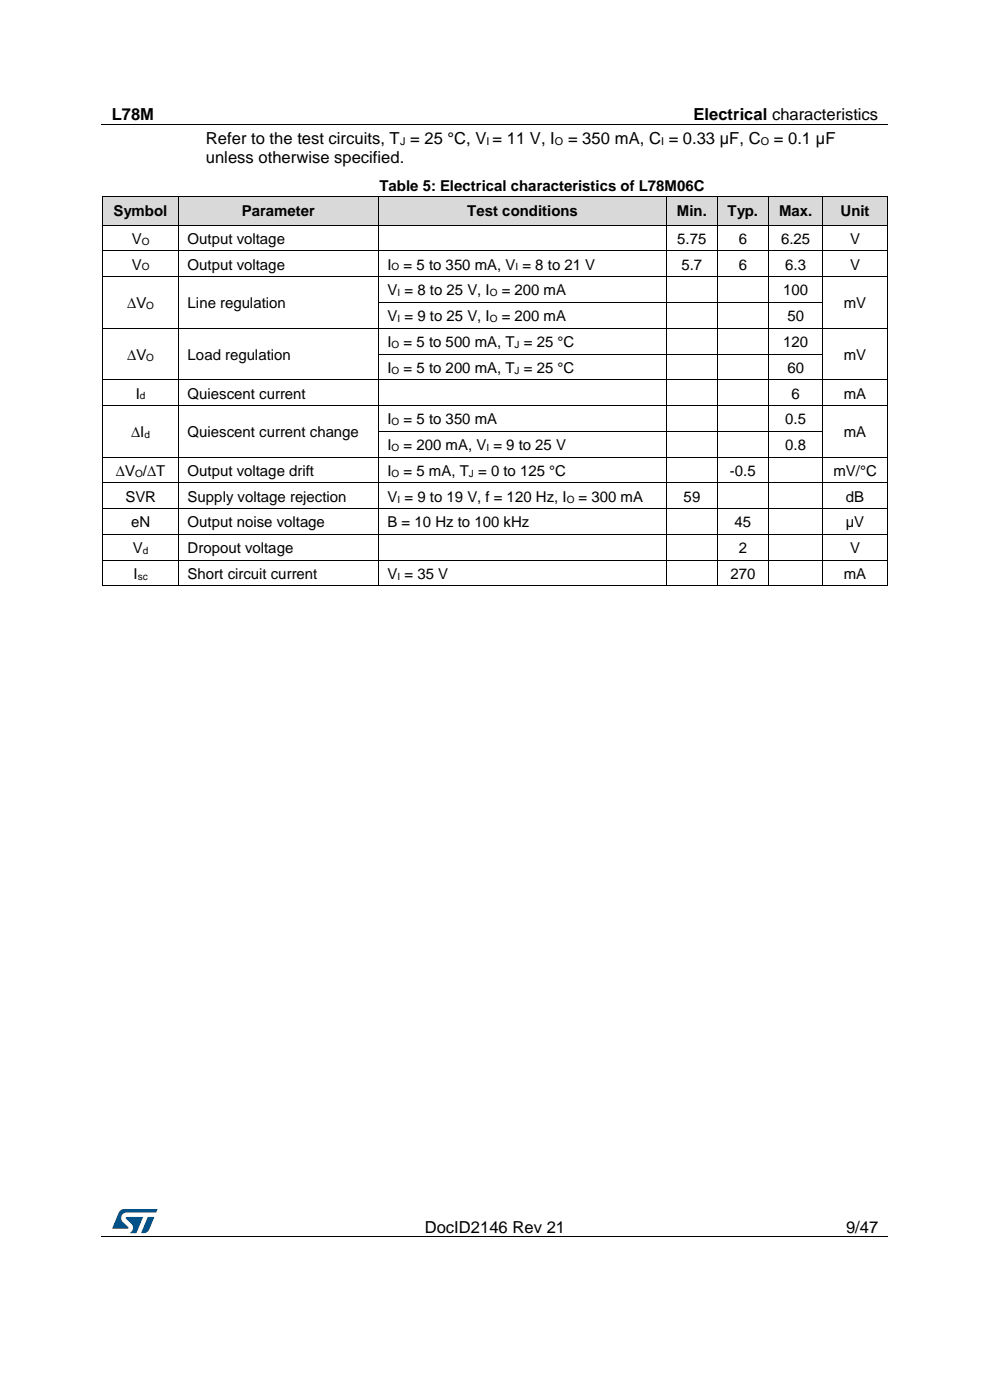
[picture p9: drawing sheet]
<svg xmlns="http://www.w3.org/2000/svg" width="210mm" height="297mm" viewBox="0 0 210 297" stroke-linecap="round" stroke-linejoin="round" font-family="sans-serif">
<path d="M21.5 26.5h166.8M21.5 262.4h166.8" fill="none" stroke="#000" stroke-width=".21"/>
<g fill="#000">
<path d="M104.4 26.4h.1v.1h-.1z" fill-rule="evenodd"/>
<path d="M61.6 262.3h.1v.2h-.1z" fill-rule="evenodd"/>
<path d="M148 262.3h.2v.2h-.2z" fill-rule="evenodd"/>
</g>
<g fill="#005288">
<path d="M25.4 256.9l.6-.4h.4l7 .1-.3 .6h-6.2a1.26 1.26 0 0 0-1.2 1.1 1.26 1.26 0 0 0 .8 1.4l.7 .6v.3l-3.4 .1z"/>
<path d="M31.4 258.2l1.3 .1-1 2.5a1.32 1.32 0 0 1-1.7 .7z"/>
<path d="M26.7 258.2l3.6 .1-1.4 3.3h-1.4a1.35 1.35 0 0 0 .7-1.2 1.35 1.35 0 0 0-.8-1.2l-.7-.6z"/>
</g>
<g fill="#d9d9d9">
<path d="M21.9 41.7h16v6h-16z" fill-rule="evenodd"/>
<path d="M23.7 41.7h12.3v6h-12.3z" fill-rule="evenodd"/>
<path d="M37.9 41.7h42.3v6h-42.3z" fill-rule="evenodd"/>
<path d="M39.8 41.7h38.6v6h-38.6z" fill-rule="evenodd"/>
<path d="M80.3 41.7h61.1v6h-61.1z" fill-rule="evenodd"/>
<path d="M82.2 41.7h57.3v6h-57.3z" fill-rule="evenodd"/>
<path d="M141.5 41.7h10.6v6h-10.6z" fill-rule="evenodd"/>
<path d="M143.3 41.7h6.9v6h-6.9z" fill-rule="evenodd"/>
<path d="M152.2 41.7h10.8v6h-10.8z" fill-rule="evenodd"/>
<path d="M154 41.7h7.2v6h-7.2z" fill-rule="evenodd"/>
<path d="M163.1 41.7h11.4v6h-11.4z" fill-rule="evenodd"/>
<path d="M165 41.7h7.6v6h-7.6z" fill-rule="evenodd"/>
<path d="M174.6 41.7h13.6v6h-13.6z" fill-rule="evenodd"/>
<path d="M176.4 41.7h10v6h-10z" fill-rule="evenodd"/>
</g>
<g fill="#000">
<path d="M21.7 47.7h.2v.1h-.2z" fill-rule="evenodd"/>
<path d="M21.7 47.7h.2v.1h-.2z" fill-rule="evenodd"/>
<path d="M21.7 53.1h.2v.2h-.2z" fill-rule="evenodd"/>
<path d="M21.7 58.6h.2v.2h-.2z" fill-rule="evenodd"/>
<path d="M21.7 41.6l.1 .1z" fill-rule="evenodd"/>
<path d="M21.7 41.6l.1 .1z" fill-rule="evenodd"/>
<path d="M21.9 47.7h.1v.1h-.1z" fill-rule="evenodd"/>
<path d="M37.8 47.7h.2v.1h-.2z" fill-rule="evenodd"/>
<path d="M37.8 53.1h.2v.2h-.2z" fill-rule="evenodd"/>
<path d="M37.8 58.6h.2v.2h-.2z" fill-rule="evenodd"/>
<path d="M37.9 41.6v.1z" fill-rule="evenodd"/>
<path d="M38 47.7h.1v.1h-.1z" fill-rule="evenodd"/>
<path d="M80.2 47.7h.1v.1h-.1z" fill-rule="evenodd"/>
<path d="M80.2 53.1h.1v.2h-.1z" fill-rule="evenodd"/>
<path d="M80.2 58.6h.1v.2h-.1z" fill-rule="evenodd"/>
<path d="M80.2 41.6l.1 .1z" fill-rule="evenodd"/>
<path d="M80.3 47.7h.2v.1h-.2z" fill-rule="evenodd"/>
<path d="M141.3 47.7h.2v.1h-.2z" fill-rule="evenodd"/>
<path d="M141.3 53.1h.2v.2h-.2z" fill-rule="evenodd"/>
<path d="M141.3 58.6h.2v.2h-.2z" fill-rule="evenodd"/>
<path d="M141.4 41.6l.1 .1z" fill-rule="evenodd"/>
<path d="M141.5 47.7h.2v.1h-.2z" fill-rule="evenodd"/>
<path d="M152.1 47.7h.1v.1h-.1z" fill-rule="evenodd"/>
<path d="M152.1 53.1h.1v.2h-.1z" fill-rule="evenodd"/>
<path d="M152.1 58.6h.1v.2h-.1z" fill-rule="evenodd"/>
<path d="M152.1 41.6l.1 .1z" fill-rule="evenodd"/>
<path d="M152.2 47.7h.2v.1h-.2z" fill-rule="evenodd"/>
<path d="M163 47.7h.1v.1h-.1z" fill-rule="evenodd"/>
<path d="M163 53.1h.1v.2h-.1z" fill-rule="evenodd"/>
<path d="M163 58.6h.1v.2h-.1z" fill-rule="evenodd"/>
<path d="M163 41.6l.1 .1z" fill-rule="evenodd"/>
<path d="M163.1 47.7h.2v.1h-.2z" fill-rule="evenodd"/>
<path d="M174.5 47.7h.1v.1h-.1z" fill-rule="evenodd"/>
<path d="M174.5 53.1h.1v.2h-.1z" fill-rule="evenodd"/>
<path d="M174.5 58.6h.1v.2h-.1z" fill-rule="evenodd"/>
<path d="M174.5 41.6l.1 .1z" fill-rule="evenodd"/>
<path d="M174.6 47.7h.2v.1h-.2z" fill-rule="evenodd"/>
<path d="M188.2 47.7h.1v.1h-.1z" fill-rule="evenodd"/>
<path d="M188.2 47.7h.1v.1h-.1z" fill-rule="evenodd"/>
<path d="M188.2 53.1h.1v.2h-.1z" fill-rule="evenodd"/>
<path d="M188.2 58.6h.1v.2h-.1z" fill-rule="evenodd"/>
<path d="M188.2 41.6l.1 .1z" fill-rule="evenodd"/>
<path d="M188.2 41.6l.1 .1z" fill-rule="evenodd"/>
<path d="M21.7 64.1h.2v.1h-.2z" fill-rule="evenodd"/>
<path d="M21.7 69.5h.2v.2h-.2z" fill-rule="evenodd"/>
<path d="M21.7 75h.2v.2h-.2z" fill-rule="evenodd"/>
<path d="M37.8 64.1h.2v.1h-.2z" fill-rule="evenodd"/>
<path d="M37.8 69.5h.2v.2h-.2z" fill-rule="evenodd"/>
<path d="M37.8 75h.2v.2h-.2z" fill-rule="evenodd"/>
<path d="M80.2 64.1h.1v.1h-.1z" fill-rule="evenodd"/>
<path d="M80.2 69.5h.1v.2h-.1z" fill-rule="evenodd"/>
<path d="M80.2 75h.1v.2h-.1z" fill-rule="evenodd"/>
<path d="M141.3 64.1h.2v.1h-.2z" fill-rule="evenodd"/>
<path d="M141.3 69.5h.2v.2h-.2z" fill-rule="evenodd"/>
<path d="M141.3 75h.2v.2h-.2z" fill-rule="evenodd"/>
<path d="M152.1 64.1h.1v.1h-.1z" fill-rule="evenodd"/>
<path d="M152.1 69.5h.1v.2h-.1z" fill-rule="evenodd"/>
<path d="M152.1 75h.1v.2h-.1z" fill-rule="evenodd"/>
<path d="M163 64.1h.1v.1h-.1z" fill-rule="evenodd"/>
<path d="M163 69.5h.1v.2h-.1z" fill-rule="evenodd"/>
<path d="M163 75h.1v.2h-.1z" fill-rule="evenodd"/>
<path d="M174.5 64.1h.1v.1h-.1z" fill-rule="evenodd"/>
<path d="M174.5 69.5h.1v.2h-.1z" fill-rule="evenodd"/>
<path d="M174.5 75h.1v.2h-.1z" fill-rule="evenodd"/>
<path d="M188.2 64.1h.1v.1h-.1z" fill-rule="evenodd"/>
<path d="M188.2 69.5h.1v.2h-.1z" fill-rule="evenodd"/>
<path d="M188.2 75h.1v.2h-.1z" fill-rule="evenodd"/>
<path d="M21.7 80.5h.2v.2h-.2z" fill-rule="evenodd"/>
<path d="M21.7 85.9h.2v.2h-.2z" fill-rule="evenodd"/>
<path d="M21.7 91.4h.2v.2h-.2z" fill-rule="evenodd"/>
<path d="M21.7 96.9h.2v.1h-.2z" fill-rule="evenodd"/>
<path d="M37.8 80.5h.2v.2h-.2z" fill-rule="evenodd"/>
<path d="M37.8 85.9h.2v.2h-.2z" fill-rule="evenodd"/>
<path d="M37.8 91.4h.2v.2h-.2z" fill-rule="evenodd"/>
<path d="M37.8 96.9h.2v.1h-.2z" fill-rule="evenodd"/>
<path d="M80.2 80.5h.1v.2h-.1z" fill-rule="evenodd"/>
<path d="M80.2 85.9h.1v.2h-.1z" fill-rule="evenodd"/>
<path d="M80.2 91.4h.1v.2h-.1z" fill-rule="evenodd"/>
<path d="M80.2 96.9h.1v.1h-.1z" fill-rule="evenodd"/>
<path d="M141.3 80.5h.2v.2h-.2z" fill-rule="evenodd"/>
<path d="M141.3 85.9h.2v.2h-.2z" fill-rule="evenodd"/>
<path d="M141.3 91.4h.2v.2h-.2z" fill-rule="evenodd"/>
<path d="M141.3 96.9h.2v.1h-.2z" fill-rule="evenodd"/>
<path d="M152.1 80.5h.1v.2h-.1z" fill-rule="evenodd"/>
<path d="M152.1 85.9h.1v.2h-.1z" fill-rule="evenodd"/>
<path d="M152.1 91.4h.1v.2h-.1z" fill-rule="evenodd"/>
<path d="M152.1 96.9h.1v.1h-.1z" fill-rule="evenodd"/>
<path d="M163 80.5h.1v.2h-.1z" fill-rule="evenodd"/>
<path d="M163 85.9h.1v.2h-.1z" fill-rule="evenodd"/>
<path d="M163 91.4h.1v.2h-.1z" fill-rule="evenodd"/>
<path d="M163 96.9h.1v.1h-.1z" fill-rule="evenodd"/>
<path d="M174.5 80.5h.1v.2h-.1z" fill-rule="evenodd"/>
<path d="M174.5 85.9h.1v.2h-.1z" fill-rule="evenodd"/>
<path d="M174.5 91.4h.1v.2h-.1z" fill-rule="evenodd"/>
<path d="M174.5 96.9h.1v.1h-.1z" fill-rule="evenodd"/>
<path d="M188.2 80.5h.1v.2h-.1z" fill-rule="evenodd"/>
<path d="M188.2 85.9h.1v.2h-.1z" fill-rule="evenodd"/>
<path d="M188.2 91.4h.1v.2h-.1z" fill-rule="evenodd"/>
<path d="M188.2 96.9h.1v.1h-.1z" fill-rule="evenodd"/>
<path d="M21.7 102.3h.2v.2h-.2z" fill-rule="evenodd"/>
<path d="M21.7 107.8h.2v.2h-.2z" fill-rule="evenodd"/>
<path d="M21.7 113.3h.2v.2h-.2z" fill-rule="evenodd"/>
<path d="M21.7 118.8h.2v.1h-.2z" fill-rule="evenodd"/>
<path d="M37.8 102.3h.2v.2h-.2z" fill-rule="evenodd"/>
<path d="M37.8 107.8h.2v.2h-.2z" fill-rule="evenodd"/>
<path d="M37.8 113.3h.2v.2h-.2z" fill-rule="evenodd"/>
<path d="M37.8 118.8h.2v.1h-.2z" fill-rule="evenodd"/>
<path d="M80.2 102.3h.1v.2h-.1z" fill-rule="evenodd"/>
<path d="M80.2 107.8h.1v.2h-.1z" fill-rule="evenodd"/>
<path d="M80.2 113.3h.1v.2h-.1z" fill-rule="evenodd"/>
<path d="M80.2 118.8h.1v.1h-.1z" fill-rule="evenodd"/>
<path d="M141.3 102.3h.2v.2h-.2z" fill-rule="evenodd"/>
<path d="M141.3 107.8h.2v.2h-.2z" fill-rule="evenodd"/>
<path d="M141.3 113.3h.2v.2h-.2z" fill-rule="evenodd"/>
<path d="M141.3 118.8h.2v.1h-.2z" fill-rule="evenodd"/>
<path d="M152.1 102.3h.1v.2h-.1z" fill-rule="evenodd"/>
<path d="M152.1 107.8h.1v.2h-.1z" fill-rule="evenodd"/>
<path d="M152.1 113.3h.1v.2h-.1z" fill-rule="evenodd"/>
<path d="M152.1 118.8h.1v.1h-.1z" fill-rule="evenodd"/>
<path d="M163 102.3h.1v.2h-.1z" fill-rule="evenodd"/>
<path d="M163 107.8h.1v.2h-.1z" fill-rule="evenodd"/>
<path d="M163 113.3h.1v.2h-.1z" fill-rule="evenodd"/>
<path d="M163 118.8h.1v.1h-.1z" fill-rule="evenodd"/>
<path d="M174.5 102.3h.1v.2h-.1z" fill-rule="evenodd"/>
<path d="M174.5 107.8h.1v.2h-.1z" fill-rule="evenodd"/>
<path d="M174.5 113.3h.1v.2h-.1z" fill-rule="evenodd"/>
<path d="M174.5 118.8h.1v.1h-.1z" fill-rule="evenodd"/>
<path d="M188.2 102.3h.1v.2h-.1z" fill-rule="evenodd"/>
<path d="M188.2 107.8h.1v.2h-.1z" fill-rule="evenodd"/>
<path d="M188.2 113.3h.1v.2h-.1z" fill-rule="evenodd"/>
<path d="M188.2 118.8h.1v.1h-.1z" fill-rule="evenodd"/>
<path d="M21.7 124.2h.2v.2h-.2z" fill-rule="evenodd"/>
<path d="M21.7 124.2h.2v.2h-.2z" fill-rule="evenodd"/>
<path d="M37.8 124.2h.2v.2h-.2z" fill-rule="evenodd"/>
<path d="M80.2 124.2h.1v.2h-.1z" fill-rule="evenodd"/>
<path d="M141.3 124.2h.2v.2h-.2z" fill-rule="evenodd"/>
<path d="M152.1 124.2h.1v.2h-.1z" fill-rule="evenodd"/>
<path d="M163 124.2h.1v.2h-.1z" fill-rule="evenodd"/>
<path d="M174.5 124.2h.1v.2h-.1z" fill-rule="evenodd"/>
<path d="M188.2 124.2h.1v.2h-.1z" fill-rule="evenodd"/>
<path d="M188.2 124.2h.1v.2h-.1z" fill-rule="evenodd"/>
</g>
<g fill="none" stroke="#000" stroke-width=".21">
<path d="M21.8 41.7v6M21.8 47.8v5.3M21.8 53.3v5.3M21.8 58.8v5.3M21.8 41.6h16.1M21.9 53.2h15.9M21.9 58.7h15.9M22 47.8h15.8M37.9 41.7v6M37.9 47.8v5.3M37.9 53.3v5.3M37.9 58.8v5.3"/>
<path d="M37.9 41.6h42.3M38 53.2h42.2M38 58.7h42.2M38.1 47.8h42.1M80.2 41.7v6M80.2 47.8v5.3M80.2 53.3v5.3M80.2 58.8v5.3M80.3 41.6h61.1M80.3 53.2h61M80.3 58.7h61M80.5 47.8h60.8"/>
<path d="M141.4 41.7v6M141.4 47.8v5.3M141.4 53.3v5.3M141.4 58.8v5.3M141.5 41.6h10.6M141.5 53.2h10.6M141.5 58.7h10.6M141.7 47.8h10.4M152.1 47.8v5.3M152.1 53.3v5.3M152.1 58.8v5.3M152.1 41.7v6"/>
<path d="M152.2 41.6h10.8M152.2 53.2h10.8M152.2 58.7h10.8M152.4 47.8h10.6M163.1 41.7v6M163.1 47.8v5.3M163.1 53.3v5.3M163.1 58.8v5.3M163.1 41.6h11.4M163.1 53.2h11.4M163.1 58.7h11.4M163.3 47.8h11.2"/>
<path d="M174.5 47.8v5.3M174.5 53.3v5.3M174.5 58.8v5.3M174.5 41.7v6M174.6 41.6h13.6M174.6 53.2h13.6M174.6 58.7h13.6M174.8 47.8h13.4M188.3 41.7v6M188.3 47.8v5.3M188.3 53.3v5.3M188.3 58.8v5.3"/>
<path d="M21.8 64.2v5.3M21.8 69.7v5.3M21.8 75.2v5.3M21.9 69.6h15.9M37.9 64.2v5.3M37.9 69.7v5.3M37.9 75.2v5.3M38 69.6h42.2M80.2 64.2v5.3M80.2 69.7v5.3M80.2 75.2v5.3M80.3 64.1h61"/>
<path d="M80.3 69.6h61M80.3 75.1h61M141.4 64.2v5.3M141.4 69.7v5.3M141.4 75.2v5.3M141.5 64.1h10.6M141.5 69.6h10.6M141.5 75.1h10.6M152.1 64.2v5.3M152.1 69.7v5.3M152.1 75.2v5.3M152.2 64.1h10.8"/>
<path d="M152.2 69.6h10.8M152.2 75.1h10.8M163.1 64.2v5.3M163.1 69.7v5.3M163.1 75.2v5.3M163.1 64.1h11.4M163.1 69.6h11.4M163.1 75.1h11.4M174.5 64.2v5.3M174.5 69.7v5.3M174.5 75.2v5.3M174.6 69.6h13.6"/>
<path d="M188.3 64.2v5.3M188.3 69.7v5.3M188.3 75.2v5.3M21.8 80.7v5.2M21.8 86.1v5.3M21.8 91.6v5.3M21.8 97v5.3M21.9 80.6h15.9M21.9 86h15.9M21.9 97h15.9M37.9 80.7v5.2M37.9 86.1v5.3"/>
<path d="M37.9 91.6v5.3M37.9 97v5.3M38 80.6h42.2M38 86h42.2M38 97h42.2M80.2 80.7v5.2M80.2 86.1v5.3M80.2 91.6v5.3M80.2 97v5.3M80.3 80.6h61M80.3 86h61M80.3 91.5h61"/>
<path d="M80.3 97h61M141.4 80.7v5.2M141.4 86.1v5.3M141.4 91.6v5.3M141.4 97v5.3M141.5 80.6h10.6M141.5 86h10.6M141.5 91.5h10.6M141.5 97h10.6M152.1 80.7v5.2M152.1 86.1v5.3M152.1 91.6v5.3"/>
<path d="M152.1 97v5.3M152.2 80.6h10.8M152.2 86h10.8M152.2 91.5h10.8M152.2 97h10.8M163.1 80.7v5.2M163.1 86.1v5.3M163.1 91.6v5.3M163.1 97v5.3M163.1 80.6h11.4M163.1 86h11.4M163.1 91.5h11.4"/>
<path d="M163.1 97h11.4M174.5 80.7v5.2M174.5 86.1v5.3M174.5 91.6v5.3M174.5 97v5.3M174.6 80.6h13.6M174.6 86h13.6M174.6 97h13.6M188.3 80.7v5.2M188.3 86.1v5.3M188.3 91.6v5.3M188.3 97v5.3"/>
<path d="M21.8 102.5v5.3M21.8 108v5.3M21.8 113.5v5.3M21.8 118.9v5.3M21.9 102.4h15.9M21.9 107.9h15.9M21.9 113.4h15.9M21.9 118.8h15.9M37.9 102.5v5.3M37.9 108v5.3M37.9 113.5v5.3M37.9 118.9v5.3"/>
<path d="M38 102.4h42.2M38 107.9h42.2M38 113.4h42.2M38 118.8h42.2M80.2 102.5v5.3M80.2 108v5.3M80.2 113.5v5.3M80.2 118.9v5.3M80.3 102.4h61M80.3 107.9h61M80.3 113.4h61M80.3 118.8h61"/>
<path d="M141.4 102.5v5.3M141.4 108v5.3M141.4 113.5v5.3M141.4 118.9v5.3M141.5 102.4h10.6M141.5 107.9h10.6M141.5 113.4h10.6M141.5 118.8h10.6M152.1 102.5v5.3M152.1 108v5.3M152.1 113.5v5.3M152.1 118.9v5.3"/>
<path d="M152.2 102.4h10.8M152.2 107.9h10.8M152.2 113.4h10.8M152.2 118.8h10.8M163.1 102.5v5.3M163.1 108v5.3M163.1 113.5v5.3M163.1 118.9v5.3M163.1 102.4h11.4M163.1 107.9h11.4M163.1 113.4h11.4M163.1 118.8h11.4"/>
<path d="M174.5 102.5v5.3M174.5 108v5.3M174.5 113.5v5.3M174.5 118.9v5.3M174.6 102.4h13.6M174.6 107.9h13.6M174.6 113.4h13.6M174.6 118.8h13.6M188.3 102.5v5.3M188.3 108v5.3M188.3 113.5v5.3M188.3 118.9v5.3"/>
<path d="M21.9 124.3h15.9M38 124.3h42.2M80.3 124.3h61M141.5 124.3h10.6M152.2 124.3h10.8M163.1 124.3h11.4M174.6 124.3h13.6"/>
</g>
<g font-size="3.5">
<text x="23.7" y="25.5">L78M</text>
<text x="147.1" y="25.5">Electrical characteristics</text>
<text x="43.7" y="30.6">Refer to the test circuits, T = 25 °C, V = 11 V, I</text>
<text x="43.7" y="34.7">unless otherwise specified.</text>
<text x="120.5" y="30.6">= 350 mA, C = 0.33 µF, C</text>
<text x="164.2" y="30.6">= 0.1 µF</text>
<text x="90.1" y="261.5">DocID2146 Rev 21</text>
<text x="179.5" y="261.5">9/47</text>
</g>
<g font-size="3.2">
<text x="80.5" y="40.4">Table 5: Electrical characteristics of L78M06C</text>
<text x="24.1" y="45.8">Symbol</text>
<text x="51.3" y="45.8">Parameter</text>
<text x="99.1" y="45.8">Test conditions</text>
<text x="143.6" y="45.8">Min.</text>
<text x="154.3" y="45.8">Typ.</text>
<text x="165.3" y="45.8">Max.</text>
<text x="178.3" y="45.8">Unit</text>
<text x="27.9" y="51.7">V</text>
<text x="39.8" y="51.7">Output voltage</text>
<text x="143.7" y="51.7">5.75</text>
<text x="156.7" y="51.7">6</text>
<text x="165.7" y="51.7">6.25</text>
<text x="180.3" y="51.7">V</text>
<text x="27.9" y="57.2">V</text>
<text x="39.8" y="57.2">Output voltage</text>
<text x="82.2" y="57.2">I</text>
<text x="85.6" y="57.2">= 5 to 350 mA, V = 8 to 21 V</text>
<text x="144.6" y="57.2">5.7</text>
<text x="156.7" y="57.2">6</text>
<text x="166.6" y="57.2">6.3</text>
<text x="180.3" y="57.2">V</text>
<text x="27" y="65.4">∆V</text>
<text x="39.8" y="65.4">Line regulation</text>
<text x="82.2" y="62.7">V = 8 to 25 V, I</text>
<text x="106.5" y="62.7">= 200 mA</text>
<text x="166.2" y="62.7">100</text>
<text x="179" y="65.4">mV</text>
<text x="82.2" y="68.1">V = 9 to 25 V, I</text>
<text x="106.5" y="68.1">= 200 mA</text>
<text x="167" y="68.1">50</text>
<text x="27" y="76.3">∆V</text>
<text x="39.8" y="76.3">Load regulation</text>
<text x="82.2" y="73.6">I</text>
<text x="85.6" y="73.6">= 5 to 500 mA, T = 25 °C</text>
<text x="166.2" y="73.6">120</text>
<text x="179" y="76.3">mV</text>
<text x="82.2" y="79.1">I</text>
<text x="85.6" y="79.1">= 5 to 200 mA, T = 25 °C</text>
<text x="167" y="79.1">60</text>
<text x="28.8" y="84.5">I</text>
<text x="39.8" y="84.5">Quiescent current</text>
<text x="167.9" y="84.5">6</text>
<text x="179" y="84.5">mA</text>
<text x="27.8" y="92.8">∆I</text>
<text x="39.8" y="92.8">Quiescent current change</text>
<text x="82.2" y="90">I</text>
<text x="82.2" y="95.5">I</text>
<text x="85.6" y="90">= 5 to 350 mA</text>
<text x="85.6" y="95.5">= 200 mA, V = 9 to 25 V</text>
<text x="166.6" y="90">0.5</text>
<text x="166.6" y="95.5">0.8</text>
<text x="179" y="92.8">mA</text>
<text x="24.6" y="100.9">∆V /∆T</text>
<text x="39.8" y="100.9">Output voltage drift</text>
<text x="82.2" y="100.9">I</text>
<text x="85.6" y="100.9">= 5 mA, T = 0 to 125 °C</text>
<text x="154.8" y="100.9">-0.5</text>
<text x="176.8" y="100.9">mV/°C</text>
<text x="26.6" y="106.4">SVR</text>
<text x="39.8" y="106.4">Supply voltage rejection</text>
<text x="82.2" y="106.4">V = 9 to 19 V, f = 120 Hz, I</text>
<text x="122.7" y="106.4">= 300 mA</text>
<text x="145" y="106.4">59</text>
<text x="179.5" y="106.4">dB</text>
<text x="27.8" y="111.9">eN</text>
<text x="39.8" y="111.9">Output noise voltage</text>
<text x="82.2" y="111.9">B = 10 Hz to 100 kHz</text>
<text x="155.8" y="111.9">45</text>
<text x="179.4" y="111.9">µV</text>
<text x="28.2" y="117.4">V</text>
<text x="39.8" y="117.4">Dropout voltage</text>
<text x="156.7" y="117.4">2</text>
<text x="180.3" y="117.4">V</text>
<text x="28.3" y="122.8">I</text>
<text x="39.8" y="122.8">Short circuit current</text>
<text x="82.2" y="122.8">V = 35 V</text>
<text x="154.9" y="122.8">270</text>
<text x="179" y="122.8">mA</text>
</g>
<g font-size="2.3">
<text x="84.9" y="30.8">J</text>
<text x="103.2" y="30.8">I</text>
<text x="117.7" y="30.8">O</text>
<text x="140.2" y="30.8">I</text>
<text x="161.4" y="30.8">O</text>
</g>
<g font-size="2.1">
<text x="30.1" y="51.9">O</text>
<text x="30.1" y="57.4">O</text>
<text x="83.1" y="57.4">O</text>
<text x="109.4" y="57.4">I</text>
<text x="31" y="65.6">O</text>
<text x="84.3" y="62.8">I</text>
<text x="103.9" y="62.8">O</text>
<text x="84.3" y="68.3">I</text>
<text x="103.9" y="68.3">O</text>
<text x="31" y="76.5">O</text>
<text x="83.1" y="73.8">O</text>
<text x="109.2" y="73.8">J</text>
<text x="83.1" y="79.3">O</text>
<text x="109.2" y="79.3">J</text>
<text x="29.7" y="84.7">d</text>
<text x="30.7" y="92.9">d</text>
<text x="83.1" y="90.2">O</text>
<text x="83.1" y="95.6">O</text>
<text x="103.2" y="95.6">I</text>
<text x="28.7" y="101.1">O</text>
<text x="83.1" y="101.1">O</text>
<text x="99.5" y="101.1">J</text>
<text x="84.3" y="106.6">I</text>
<text x="120.3" y="106.6">O</text>
<text x="30.3" y="117.5">d</text>
<text x="29.2" y="123">sc</text>
<text x="84.3" y="123">I</text>
</g>
</svg>
